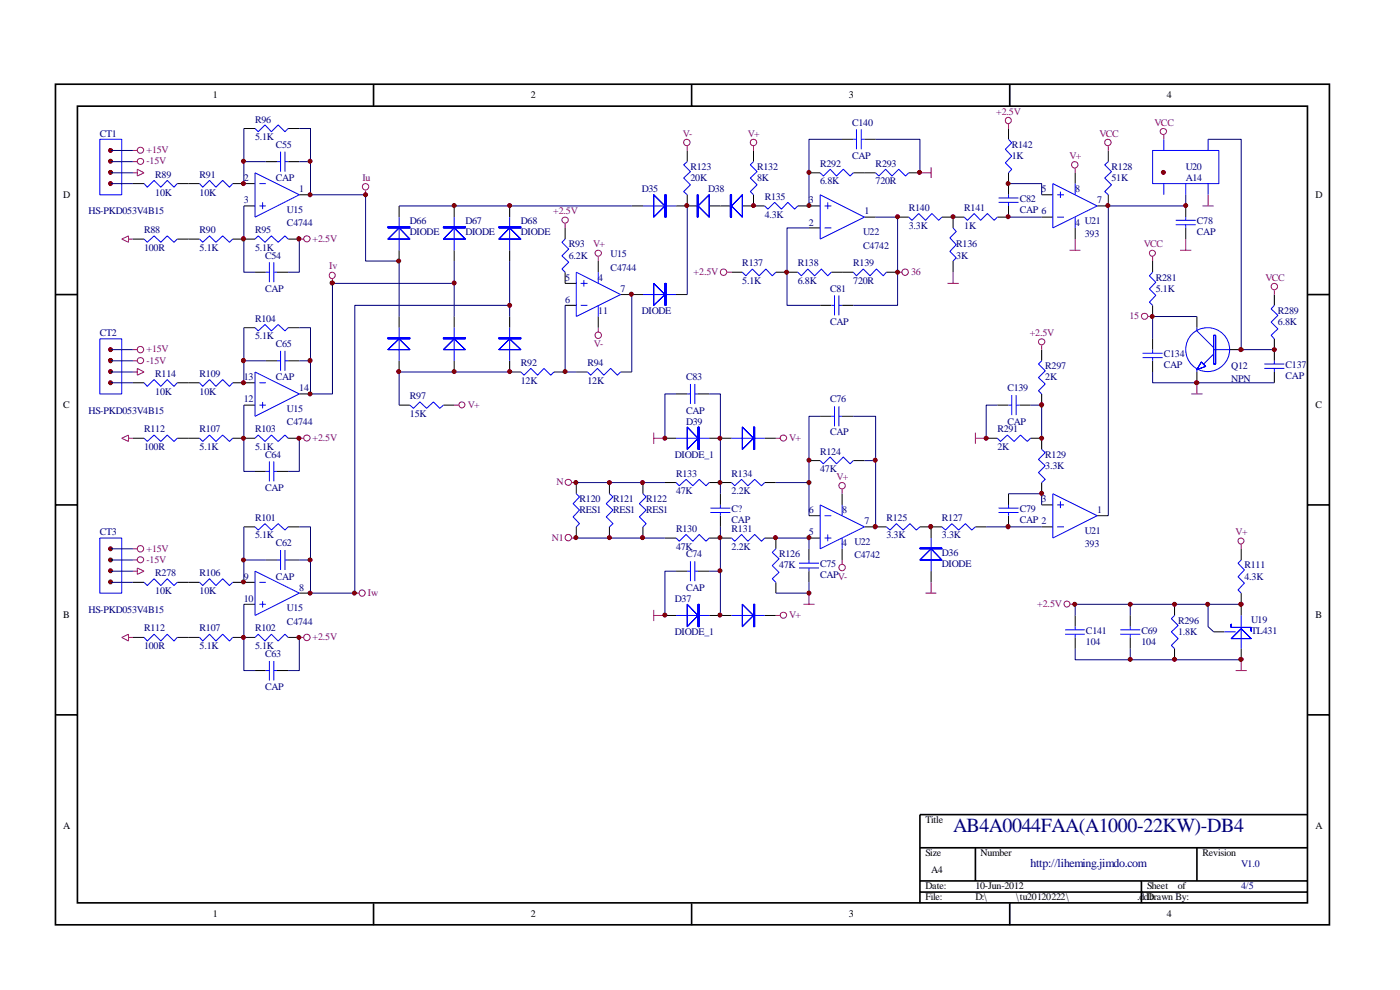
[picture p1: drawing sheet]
<svg xmlns="http://www.w3.org/2000/svg" width="297mm" height="210mm" viewBox="0 0 297 210" stroke-linecap="round" stroke-linejoin="round" font-family="sans-serif">
<g fill="none" stroke="#000" stroke-width=".35">
<path d="M11.8 17.9h270.2v178.3h-270.2zM79.2 17.9v4.6M146.7 17.9v4.6M214.2 17.9v4.6M16.4 22.5h261v169h-261zM11.8 62.5h4.6M277.5 62.5h4.6M11.8 107.1h4.6M277.5 107.1h4.6M11.8 151.6h4.6M277.5 151.6h4.6M195.2 179.8h82.3"/>
<path d="M206.9 179.8v7.1M253.9 179.8v7.1M277.5 172.8h-82.3v18.8M79.2 191.6v4.7M146.7 191.6v4.7M195.2 186.9h82.3M195.2 189.2h82.3M214.2 191.6v4.7M242.1 186.9v4.7"/>
</g>
<g fill="none" stroke="#000" stroke-width=".21">
<path d="M28.2 38.9h2.4M37.6 38.9h4.7M49.4 38.9h4.7M51.7 27.3h2.4M56.4 34.3h2.4M61.1 27.3h2.4M61.1 34.3h2.4M145.8 31.9v2.4M159.9 31.9v2.4M171.6 36.7h2.4M178.6 29.5h2.4M181 36.7h4.8"/>
<path d="M183.4 29.5h2.4M192.8 36.7h2.4M214 27.3v2.2M214 36.7v4.6M228.1 36.7v2.2M235.1 31.9v2.4M28.2 50.7h2.4M37.6 50.7h4.7M49.4 50.7h4.7M51.7 43.7h2.4M54.1 57.7h2.3M58.8 57.7h2.3"/>
<path d="M61.1 50.7h2.4M63.5 41.3h2.4M84.7 43.7v2.4M84.7 53.1v2.3M96.4 43.7v2.4M96.4 53.1v2.3M108.1 43.7v2.4M108.1 53.1v2.3M119.9 57.7v2.4h2.4M119.9 48.3v2.4M126.9 55.4v2.3M134 43.7h2.4"/>
<path d="M143.4 43.7h4.7M145.8 41.3v2.4M150.5 43.7h4.7M155.2 57.7h2.3M157.5 43.7h4.7M159.9 41.3v2.4M164.6 57.7h4.6M169.2 43.7h4.8M171.6 48.3h2.4M176.4 57.7h4.6M183.4 46.1h2.4M188 57.7h2.4"/>
<path d="M190.4 46.1h2.4M199.8 46.1h4.8M202.2 46.1v2.2M202.2 55.4v2.3M214 43.7v2.4h-2.4M221 41.3h2.4M221 46.1h2.4M228.1 48.3v2.4M235.1 41.3v2.4h-2.4M244.5 55.4v2.3M251.5 43.7v2.4M251.5 48.3v2.4"/>
<path d="M51.7 69.5h2.4M56.4 76.5h2.4M61.1 69.5h2.4M61.1 76.5h2.4M84.7 67.1v2.4M84.7 76.5v2.4M96.4 67.1v2.4M96.4 76.5v2.4M108.1 67.1v2.4M108.1 76.5v2.4h2.4M117.5 78.9h2.4M119.9 64.8h2.4"/>
<path d="M122.3 78.9h2.3M126.9 67.1v2.4M131.7 62.5h4.7M131.7 78.9h2.3M143.4 62.5h2.4M174 64.8h2.4M178.6 64.8h2.4M221 74.2v2.3M244.5 64.8v2.3M244.5 71.9v2.3M244.5 76.5v2.4M253.9 67.1v2.4"/>
<path d="M253.9 78.9v2.3M260.9 74.2h2.4M270.3 62.5v2.3M270.3 71.9v4.6M270.3 78.9v2.3M28.2 81.2h2.4M28.2 93h2.4M37.6 81.2h4.7M37.6 93h4.7M49.4 81.2h4.7M49.4 93h4.7M51.7 85.9h2.4"/>
<path d="M54.1 100h2.3M58.8 100h2.3M61.1 93h2.4M63.5 83.6h2.4M84.7 85.9h2.3M94.1 85.9h2.3M141.1 93h2.3M143.4 83.6h2.4M148.1 83.6h2.4M150.5 93h4.7M162.2 93h2.4M171.6 97.7h2.4"/>
<path d="M174 88.3h2.4M178.6 88.3h2.4M181 97.7h2.4M209.2 93h2.4M211.6 85.9h2.4M216.3 85.9h2.3M218.6 93h2.4v2.3M221 83.6v2.3M51.7 111.8h2.4M56.4 118.8h2.4M61.1 111.8h2.4M61.1 118.8h2.4"/>
<path d="M122.3 102.4v2.3M122.3 111.8v2.3M129.3 102.4v2.3M129.3 111.8v2.3M136.4 102.4v2.3M136.4 111.8v2.3M141.1 114.1h2.3M141.1 102.4h2.3M150.5 114.1h4.7M150.5 102.4h4.7M152.8 104.7v2.4M152.8 109.4v2.4"/>
<path d="M162.2 114.1h2.4v2.3M162.2 102.4h2.4M171.6 109.4h2.4M171.6 114.1h2.4M171.6 116.4v2.4M178.6 104.7v2.4M178.6 116.4v2.4M183.4 111.8h4.6M195.2 111.8h4.6M197.5 111.8v2.3M206.9 111.8h2.3M214 104.7v2.4"/>
<path d="M214 109.4v2.4M221 111.8h2.4M221 107.1h2.4M221 102.4v2.3M232.7 109.4h2.4M263.3 116.4v2.4M28.2 123.5h2.4M28.2 135.2h2.4M37.6 123.5h4.7M37.6 135.2h4.7M49.4 123.5h4.7M49.4 135.2h4.7"/>
<path d="M51.7 128.2h2.4M61.1 135.2h2.4M63.5 125.8h2.4M141.1 130.6h2.3M143.4 121.2h2.4M148.1 121.2h2.4M150.5 130.6h4.7M162.2 130.6h2.4M164.6 123.5v2.3M171.6 121.2v2.3M197.5 121.2v2.3M228.1 130.6v2.3"/>
<path d="M228.1 135.2v2.4M239.8 130.6v2.3M239.8 135.2v2.4M249.2 128.2v2.4M249.2 137.6v2.4M257.5 134h2.3M263.3 125.8v4.8M263.3 137.6v2.4M54.1 142.2h2.3M58.8 142.2h2.3"/>
</g>
<g fill="none" stroke="#00f" stroke-width=".21">
<path d="M21.2 29.5h4.6v11.8h-4.6zM30.6 38.9l.6 .8 1.5-1.4 1.4 1.4 1.4-1.4 1.4 1.4 .7-.8M42.3 38.9l.7 .8 1.4-1.4 1.4 1.4 1.4-1.4 1.5 1.4 .7-.8M54.1 27.3l.7 .6 1.4-1.4 1.4 1.4 1.4-1.4 1.5 1.4 .6-.6M54.1 36.7l9.4 4.6-9.4 4.8zM55 38.9h1.4M58.8 34.3h.7M59.5 32.2v4.2M60.5 34.3h.6M60.5 32.2v4.2M145.8 34.3l-.8 .7 1.5 1.4-1.5 1.4 1.5 1.4-1.5 1.4 .8 .7M159.9 34.3l-.7 .7 1.4 1.4-1.4 1.4 1.4 1.4-1.4 1.4 .7 .7"/>
<path d="M174 36.7l.7 .6 1.4-1.4 1.4 1.4 1.4-1.4 1.4 1.4 .7-.6M181 29.5h.7M181.7 27.4v4.3M182.7 29.5h.7M182.7 27.4v4.3M185.8 36.7l.6 .6 1.5-1.4 1.3 1.4 1.5-1.4 1.4 1.4 .7-.6M214 29.5l.6 .8-1.3 1.4 1.3 1.4-1.3 1.4 1.3 1.4-.6 .8M223.4 38.9l9.3 4.8-9.3 4.6zM228.1 38.9v2.4M235.1 34.3l-.7 .7 1.4 1.4-1.4 1.4 1.4 1.4-1.4 1.4 .7 .7M244.5 31.9h14.1v7h-14.1zM246.9 29.5v2.4"/>
<path d="M246.9 38.9v2.4M251.5 38.9v2.4M256.3 29.5v2.4M256.3 38.9v2.4M30.6 50.7l.6 .7 1.5-1.4 1.4 1.4 1.4-1.4 1.4 1.4 .7-.7M42.3 50.7l.7 .7 1.4-1.4 1.4 1.4 1.4-1.4 1.5 1.4 .7-.7M54.1 50.7l.7-.7 1.4 1.4 1.4-1.4 1.4 1.4 1.5-1.4 .6 .7M55 43.7h1.4M55.7 42.9v1.5M56.4 57.7h.7M57.1 55.6v4.3M58.1 57.7h.7"/>
<path d="M58.1 55.6v4.3M84.7 46.1v7M96.4 46.1v7M108.1 46.1v7M119.9 50.7l-.7 .7 1.4 1.4-1.4 1.5 1.4 1.3-1.4 1.5 .7 .6M122.3 57.7l9.4 4.8-9.4 4.6zM123.9 59.4v1.4M126.9 57.7v2.4M136.4 43.7h7M157.5 57.7l.7 .8 1.4-1.4 1.4 1.4 1.5-1.4 1.3 1.4 .8-.8M162.2 43.7l.7 .7 1.4-1.5 1.5 1.5 1.3-1.5 1.5 1.5 .6-.7M169.2 57.7l.8 .8 1.4-1.4 1.4 1.4 1.4-1.4 1.4 1.4 .8-.8"/>
<path d="M174 41.3l9.4 4.8-9.4 4.6zM174.9 43.7h1.5M174.9 48.3h1.5M175.6 42.9v1.5M181 57.7l.7 .8 1.4-1.4 1.5 1.4 1.3-1.4 1.5 1.4 .6-.8M192.8 46.1l.7 .6 1.4-1.4 1.4 1.4 1.4-1.4 1.4 1.4 .7-.6M202.2 48.3l.7 .8-1.4 1.4 1.4 1.4-1.4 1.4 1.4 1.4-.7 .7M204.6 46.1l.6 .6 1.5-1.4 1.3 1.4 1.5-1.4 1.4 1.4 .7-.6M211.8 42h4.3M211.8 42.9h4.3M214 41.3v.7M214 42.9v.8"/>
<path d="M224.3 46.1h1.4M224.3 41.3h1.4M225 40.6v1.4M228.1 46.1v2.2M244.5 57.7l-.7 .8 1.4 1.4-1.4 1.4 1.4 1.4-1.4 1.4 .7 .7M249.4 46.7h4.3M249.4 47.7h4.3M251.5 46.1v.6M251.5 47.7v.6M21.2 71.9h4.6v11.7h-4.6zM54.1 69.5l.7 .7 1.4-1.4 1.4 1.4 1.4-1.4 1.5 1.4 .6-.7M54.1 78.9l9.4 4.7-9.4 4.7z"/>
<path d="M58.8 76.5h.7M59.5 74.4v4.3M60.5 74.4v4.3M60.5 76.5h.6M84.7 69.5v7M96.4 69.5v7M108.1 69.5v7M110.5 78.9l.7 .7 1.4-1.5 1.4 1.5 1.4-1.5 1.4 1.5 .7-.7M123.2 64.8h1.4M123.2 60.1h1.4M124.6 78.9l.7 .7 1.4-1.5 1.4 1.5 1.4-1.5 1.5 1.5 .7-.7M126.9 64.8v2.3"/>
<path d="M136.4 62.5h7M176.4 64.8h.6M177 62.7v4.2M178 64.8h.6M178 62.7v4.2M221 76.5l-.7 .7 1.4 1.5-1.4 1.4 1.4 1.3-1.4 1.5 .7 .7M242.4 74.9h4.2M242.4 75.9h4.2M244.5 74.2v.7M244.5 75.9v.6M253.9 69.5v.7l3.6 3.5M253.9 78.4v.5"/>
<path d="M257.5 75.1l-2.1 2.1M257.5 74.2h3.4M268.2 77.2h4.3M268.2 78.1h4.3M270.3 64.8l-.6 .7 1.4 1.4-1.4 1.4 1.4 1.5-1.4 1.3 .6 .8M270.3 76.5v.7M270.3 78.1v.8M30.6 81.2l.6 .8 1.5-1.5 1.4 1.5 1.4-1.5 1.4 1.5 .7-.8M30.6 93l.6 .6 1.5-1.3 1.4 1.3 1.4-1.3 1.4 1.3 .7-.6M42.3 81.2l.7 .8 1.4-1.5 1.4 1.5 1.4-1.5 1.5 1.5 .7-.8M42.3 93l.7 .6 1.4-1.3 1.4 1.3 1.4-1.3 1.5 1.3 .7-.6M54.1 93l.7-.7 1.4 1.3 1.4-1.3 1.4 1.3 1.5-1.3 .6 .7"/>
<path d="M55 81.2h1.4M55 85.9h1.4M55.7 85.3v1.3M56.4 100h.7M57.1 97.9v4.2M58.1 97.9v4.2M58.1 100h.7M87 85.9l.7 .7 1.4-1.3 1.4 1.3 1.4-1.3 1.4 1.3 .8-.7M143.4 93h7.1M145.8 83.6h.7M146.5 81.4v4.3M147.4 83.6h.7"/>
<path d="M147.4 81.4v4.3M155.2 93h7M174 97.7l.7 .7 1.4-1.5 1.4 1.5 1.4-1.5 1.4 1.5 .7-.7M176.4 88.3h.6M177 86.2v4.2M178 86.2v4.2M178 88.3h.6M211.6 93l.7 .6 1.4-1.3 1.4 1.3 1.4-1.3 1.4 1.3 .7-.6M214 85.9h.6M214.6 83.8v4.3M215.6 85.9h.7M215.6 83.8v4.3"/>
<path d="M221 95.3l.7 .7-1.4 1.5 1.4 1.3-1.4 1.4 1.4 1.5-.7 .7M21.2 114.1h4.6v11.7h-4.6zM54.1 111.8l.7 .6 1.4-1.3 1.4 1.3 1.4-1.3 1.5 1.3 .6-.6M58.8 118.8h.7M59.5 116.7v4.2M60.5 116.7v4.2M60.5 118.8h.6M122.3 104.7l.6 .7-1.3 1.4 1.3 1.4-1.3 1.4 1.3 1.5-.6 .7M129.3 104.7l.7 .7-1.4 1.4 1.4 1.4-1.4 1.4 1.4 1.5-.7 .7M136.4 104.7l.7 .7-1.5 1.4 1.5 1.4-1.5 1.4 1.5 1.5-.7 .7M143.4 102.4l.7 .6 1.4-1.3 1.5 1.3 1.3-1.3 1.5 1.3 .7-.6M143.4 114.1l.7 .7 1.4-1.4 1.5 1.4 1.3-1.4 1.5 1.4 .7-.7"/>
<path d="M146.5 119v4.3M147.4 119v4.3M150.7 107.8h4.2M150.7 108.7h4.2M152.8 107.1v.7M152.8 108.7v.7M155.2 102.4l.7 .6 1.4-1.3 1.4 1.3 1.4-1.3 1.4 1.3 .7-.6M155.2 114.1l.7 .7 1.4-1.4 1.4 1.4 1.4-1.4 1.4 1.4 .7-.7M164.6 116.4l-.8 .8 1.5 1.3-1.5 1.5 1.5 1.4-1.5 1.4 .8 .7M169.5 119.5h4.2M171.6 118.8v.7M174 107.1l9.4 4.7-9.4 4.6z"/>
<path d="M174.9 109.4h1.5M174.9 114.1h1.5M175.6 113.4v1.4M178.6 107.1v2.3M178.6 114.1v2.3M188 111.8l.8 .6 1.4-1.3 1.4 1.3 1.4-1.3 1.4 1.3 .8-.6M197.5 114.1v7.1M199.8 111.8l.8 .6 1.3-1.3 1.5 1.3 1.4-1.3 1.4 1.3 .7-.6M211.8 107.8h4.3M211.8 108.7h4.3M214 107.1v.7M214 108.7v.7"/>
<path d="M223.4 104.7l9.3 4.7-9.3 4.7zM224.3 111.8h1.4M224.3 107.1h1.4M225 106.3v1.5M263.3 118.8l-.7 .7 1.4 1.4-1.4 1.4 1.4 1.4-1.4 1.4 .7 .7M30.6 123.5l.6 .7 1.5-1.4 1.4 1.4 1.4-1.4 1.4 1.4 .7-.7M30.6 135.2l.6 .8 1.5-1.5 1.4 1.5 1.4-1.5 1.4 1.5 .7-.8M42.3 123.5l.7 .7 1.4-1.4 1.4 1.4 1.4-1.4 1.5 1.4 .7-.7M42.3 135.2l.7 .8 1.4-1.5 1.4 1.5 1.4-1.5 1.5 1.5 .7-.8M54.1 135.2l.7-.7 1.4 1.5 1.4-1.5 1.4 1.5 1.5-1.5 .6 .7M54.1 121.2l9.4 4.6-9.4 4.8zM55 123.5h1.4"/>
<path d="M55 128.2h1.4M55.7 127.5v1.4M143.4 130.6h7.1M145.8 121.2h.7M147.4 121.2h.7M155.2 130.6h7M169.5 120.5h4.2M171.6 120.5v.7M226 133.6h4.1M226 134.5h4.1M228.1 132.9v.7M228.1 134.5v.7"/>
<path d="M237.7 133.6h4.2M237.7 134.5h4.2M239.8 132.9v.7M239.8 134.5v.7M249.2 130.6l-.7 .6 1.4 1.5-1.4 1.3 1.4 1.5-1.4 1.4 .7 .7M259.8 134h2.3M263.3 130.6v7M56.4 142.2h.7M57.1 140.2v4.2M58.1 140.2v4.2M58.1 142.2h.7"/>
<circle cx="256.2" cy="74.2" r="4.7"/>
</g>
<circle cx="23.5" cy="31.9" r=".42" fill="#800000" stroke="#800000" stroke-width=".21"/>
<g fill="#800000" stroke="#800000" stroke-width=".21">
<circle cx="23.5" cy="34.2" r=".42"/>
<circle cx="23.5" cy="36.6" r=".42"/>
<circle cx="23.5" cy="38.9" r=".42"/>
<circle cx="51.6" cy="50.7" r=".45"/>
<circle cx="63.4" cy="50.7" r=".45"/>
<circle cx="51.6" cy="38.9" r=".42"/>
<circle cx="65.8" cy="34.2" r=".42"/>
<circle cx="51.6" cy="34.2" r=".42"/>
<circle cx="23.5" cy="74.2" r=".42"/>
<circle cx="23.4" cy="76.5" r=".45"/>
<circle cx="23.5" cy="78.8" r=".42"/>
<circle cx="23.5" cy="81.2" r=".42"/>
<circle cx="51.6" cy="81.2" r=".42"/>
<circle cx="51.6" cy="93" r=".42"/>
<circle cx="63.4" cy="93" r=".42"/>
<circle cx="65.8" cy="76.5" r=".45"/>
<circle cx="51.6" cy="76.5" r=".45"/>
<circle cx="23.5" cy="116.4" r=".42"/>
<circle cx="23.5" cy="118.8" r=".42"/>
<circle cx="23.5" cy="121.1" r=".42"/>
<circle cx="23.5" cy="123.4" r=".42"/>
<circle cx="51.6" cy="123.4" r=".42"/>
<circle cx="51.6" cy="135.2" r=".42"/>
<circle cx="63.4" cy="135.2" r=".42"/>
<circle cx="65.8" cy="118.8" r=".42"/>
<circle cx="51.6" cy="118.8" r=".42"/>
<circle cx="96.4" cy="43.6" r=".42"/>
<circle cx="96.4" cy="78.8" r=".42"/>
<circle cx="65.8" cy="41.3" r=".42"/>
<circle cx="84.6" cy="55.4" r=".42"/>
<circle cx="96.4" cy="60" r=".42"/>
<circle cx="65.8" cy="83.6" r=".42"/>
<circle cx="65.8" cy="125.8" r=".42"/>
<circle cx="108.1" cy="64.8" r=".42"/>
<circle cx="108.1" cy="78.8" r=".42"/>
<circle cx="119.9" cy="78.8" r=".42"/>
<circle cx="133.9" cy="62.4" r=".42"/>
<circle cx="108.1" cy="43.6" r=".42"/>
<circle cx="145.7" cy="43.6" r=".42"/>
<circle cx="159.9" cy="43.6" r=".42"/>
<circle cx="166.9" cy="57.7" r=".42"/>
<circle cx="202.2" cy="46" r=".42"/>
<circle cx="190.4" cy="46" r=".42"/>
<circle cx="213.9" cy="46" r=".42"/>
<circle cx="213.9" cy="38.9" r=".42"/>
<circle cx="171.6" cy="43.6" r=".42"/>
<circle cx="171.6" cy="36.6" r=".42"/>
<circle cx="195.1" cy="36.6" r=".42"/>
<circle cx="251.5" cy="43.6" r=".42"/>
<circle cx="263.3" cy="74.2" r=".45"/>
<circle cx="270.3" cy="74.2" r=".42"/>
<circle cx="244.4" cy="67.1" r=".42"/>
<circle cx="253.9" cy="81.2" r=".45"/>
<circle cx="246.8" cy="36.6" r=".42"/>
<circle cx="190.4" cy="57.7" r=".42"/>
<circle cx="84.6" cy="78.8" r=".42"/>
<circle cx="171.6" cy="114" r=".42"/>
<circle cx="152.7" cy="93" r=".42"/>
<circle cx="152.7" cy="102.4" r=".42"/>
<circle cx="164.5" cy="114" r=".42"/>
<circle cx="152.7" cy="114" r=".42"/>
<circle cx="141.1" cy="93" r=".42"/>
<circle cx="136.3" cy="102.4" r=".42"/>
<circle cx="136.3" cy="114" r=".42"/>
<circle cx="129.3" cy="102.4" r=".42"/>
<circle cx="129.3" cy="114" r=".42"/>
<circle cx="122.2" cy="102.4" r=".42"/>
<circle cx="122.2" cy="114" r=".42"/>
<circle cx="197.4" cy="111.7" r=".45"/>
<circle cx="221" cy="93" r=".42"/>
<circle cx="209.2" cy="93" r=".42"/>
<circle cx="221" cy="104.6" r=".42"/>
<circle cx="221" cy="85.9" r=".45"/>
<circle cx="213.8" cy="111.7" r=".45"/>
<circle cx="152.7" cy="121.1" r=".42"/>
<circle cx="141.1" cy="130.5" r=".42"/>
<circle cx="152.7" cy="130.5" r=".42"/>
<circle cx="171.6" cy="125.8" r=".42"/>
<circle cx="235" cy="43.6" r=".42"/>
<circle cx="263.3" cy="128.2" r=".45"/>
<circle cx="249.2" cy="128.2" r=".42"/>
<circle cx="249.2" cy="139.9" r=".42"/>
<circle cx="239.8" cy="139.9" r=".42"/>
<circle cx="239.8" cy="128.2" r=".42"/>
<circle cx="256.2" cy="128.2" r=".42"/>
<circle cx="228" cy="128.2" r=".42"/>
<circle cx="263.3" cy="139.9" r=".45"/>
<circle cx="185.7" cy="111.7" r=".45"/>
<circle cx="185.7" cy="97.6" r=".42"/>
<circle cx="171.6" cy="102.4" r=".42"/>
<circle cx="171.6" cy="97.6" r=".42"/>
<circle cx="77.6" cy="41.3" r=".42"/>
<circle cx="70.5" cy="60" r=".45"/>
<circle cx="75.2" cy="125.8" r=".42"/>
</g>
<g fill="none" stroke="#000080" stroke-width=".21">
<path d="M23.5 38.9h4.7M23.5 34.3h4.7M23.5 31.9h4.7M23.5 36.7h4.7M51.7 27.3v11.6M51.7 34.3h4.7M63.5 27.3h2.4v14h11.7v14.1h7.1v11.7M63.5 34.3h2.4M178.6 29.5h-7v14.2M185.8 29.5h9.4v7.2M214 38.9h7v2.4M256.3 29.5h7v44.7h7"/>
<path d="M51.7 43.7v14h2.4M63.5 50.7v7h-2.4M84.7 43.7h49.3M96.4 55.4v11.7M108.1 55.4v11.7M145.8 43.7v18.8M171.6 48.3h-4.6v16.5h7M185.8 46.1h4.6v18.7h-9.4M214 46.1h7M251.5 41.3v2.4h-16.4v65.7M23.5 76.5h4.7M23.5 78.9h4.7"/>
<path d="M23.5 74.2h4.7M51.7 69.5v11.7M51.7 76.5h4.7M63.5 76.5h2.4M96.4 60.1h-25.9v23.5h-4.6v-14.1h-2.4M108.1 64.8h-32.8v61h-9.4v-14h-2.4M108.1 78.9h-23.4v7M119.9 64.8v14.1h2.4M134 62.5v16.4M244.5 78.9v2.3h25.8M253.9 67.1h-9.4v4.8M23.5 81.2h4.7"/>
<path d="M51.7 85.9v14.1h2.4M63.5 93v7h-2.4M143.4 83.6h-2.3v9.4M150.5 83.6h2.3v21.1M174 88.3h-2.4v14.1M181 88.3h4.8v23.5M183.4 97.7h2.4M211.6 85.9h-2.4v7.1M218.6 85.9h2.4v7.1M23.5 118.8h4.7M23.5 116.4h4.7M51.7 111.8v11.7"/>
<path d="M51.7 118.8h4.7M63.5 118.8h2.4M122.3 102.4h18.8M122.3 114.1h18.8M152.8 111.8v18.8M164.6 114.1h7v2.3M164.6 102.4h7v7M209.2 111.8h11.8M214 104.7h7v2.4M23.5 123.5h4.7M23.5 121.2h4.7M51.7 128.2v14h2.4"/>
<path d="M63.5 135.2v7h-2.4M143.4 121.2h-2.3v9.4M150.5 121.2h2.3M171.6 123.5v2.3h-7M228.1 137.6v2.4h35.2M239.8 128.2v2.4M239.8 137.6v2.4M256.3 128.2v4.7l1.2 1.1M263.3 128.2h-35.2v2.4"/>
</g>
<g fill="none" stroke="#a1006a" stroke-width=".21">
<path d="M28.2 31.9h.9M28.2 34.3h.9M28.2 36.7h.9M29.1 35.9l1.5 .8-1.5 .6zM145.8 31v.9M159.9 31v.9M195.2 36.7h2.3M197.5 35.5v2.3M214 26.3v1M228.1 35.7v1M235.1 31v.9M246.9 28.6v.9"/>
<path d="M25.8 50.7l1.5-.7v1.4zM27.3 50.7h.9M63.5 50.7h.9M70.5 59.2v.9M77.6 40.4v.9M119.9 47.4v.9M126.9 54.4v1M154.3 57.7h.9M190.4 57.7h.9M202.2 57.7v2.4M226.9 53.1h2.3M228.1 50.7v2.4"/>
<path d="M244.5 54.4v1M250.4 53.1h2.3M251.5 50.7v2.4M255.1 43.7h2.4M256.3 41.3v2.4M28.2 74.2h.9M28.2 76.5h.9M28.2 78.9h.9M29.1 78.1l1.5 .8-1.5 .7zM126.9 69.5v.9M201 60.1h2.4M221 73.2v1"/>
<path d="M243.6 67.1h.9M270.3 61.6v.9M25.8 93l1.5-.7v1.3zM27.3 93h.9M63.5 93h.9M96.4 85.9h1M138.7 93h2.4M138.7 91.8v2.3M164.6 93h.9M206.9 93h2.3M206.9 91.8v2.3M252.7 83.6h2.4"/>
<path d="M253.9 81.2v2.4M28.2 116.4h.9M28.2 118.8h.9M121.3 102.4h1M121.3 114.1h1M178.6 103.8v.9M178.6 118.8v.9M263.3 115.5v.9M25.8 135.2l1.5-.7v1.5zM27.3 135.2h.9M28.2 121.2h.9M29.1 120.5l1.5 .7-1.5 .6z"/>
<path d="M63.5 135.2h.9M75.3 125.8h.9M138.7 130.6h2.4M138.7 129.4v2.3M164.6 130.6h.9M170.4 128.2h2.4M171.6 125.8v2.4M196.3 125.8h2.3M197.5 123.5v2.3M227.1 128.2h1M263.3 140v2.2M262.1 142.2h2.4"/>
<circle cx="29.8" cy="31.9" r=".66"/>
<circle cx="29.8" cy="34.2" r=".66"/>
<circle cx="77.5" cy="39.6" r=".68"/>
<circle cx="145.7" cy="30.2" r=".68"/>
<circle cx="159.8" cy="30.2" r=".68"/>
<circle cx="213.9" cy="25.5" r=".66"/>
<circle cx="228" cy="35" r=".68"/>
<circle cx="235" cy="30.2" r=".68"/>
<circle cx="246.8" cy="27.9" r=".66"/>
<circle cx="65.1" cy="50.7" r=".66"/>
<circle cx="70.5" cy="58.4" r=".66"/>
<circle cx="119.9" cy="46.7" r=".66"/>
<circle cx="126.9" cy="53.7" r=".66"/>
<circle cx="153.5" cy="57.7" r=".68"/>
<circle cx="192" cy="57.7" r=".68"/>
<circle cx="244.5" cy="53.7" r=".64"/>
<circle cx="29.8" cy="74.2" r=".68"/>
<circle cx="29.8" cy="76.5" r=".66"/>
<circle cx="126.9" cy="71.1" r=".68"/>
<circle cx="221" cy="72.5" r=".66"/>
<circle cx="242.8" cy="67.1" r=".66"/>
<circle cx="270.3" cy="60.8" r=".68"/>
<circle cx="65.1" cy="92.9" r=".66"/>
<circle cx="98" cy="85.9" r=".64"/>
<circle cx="166.2" cy="92.9" r=".66"/>
<circle cx="29.8" cy="116.4" r=".68"/>
<circle cx="29.8" cy="118.7" r=".66"/>
<circle cx="120.6" cy="114" r=".68"/>
<circle cx="120.6" cy="102.3" r=".66"/>
<circle cx="178.6" cy="103" r=".68"/>
<circle cx="263.3" cy="114.8" r=".64"/>
<circle cx="65.1" cy="135.2" r=".68"/>
<circle cx="76.8" cy="125.8" r=".66"/>
<circle cx="166.2" cy="130.5" r=".66"/>
<circle cx="178.6" cy="120.4" r=".68"/>
<circle cx="226.4" cy="128.1" r=".64"/>
</g>
<g fill="#00f" stroke="#00f" stroke-width=".21">
<path d="M82.3 48.1v.2h4.7v-.2zM82.3 48.1v.2h4.7v-.2z" fill-rule="evenodd"/>
<path d="M82.3 50.7l2.4-2.4 2.3 2.4zM82.3 50.7l2.4-2.4 2.3 2.4z" fill-rule="evenodd"/>
<path d="M82.3 71.6v.3h4.7v-.3zM82.3 71.6v.3h4.7v-.3z" fill-rule="evenodd"/>
<path d="M82.3 74.2l2.4-2.3 2.3 2.3zM82.3 74.2l2.4-2.3 2.3 2.3z" fill-rule="evenodd"/>
<path d="M94.1 48.1v.2h4.6v-.2zM94.1 48.1v.2h4.6v-.2z" fill-rule="evenodd"/>
<path d="M96.4 48.3l2.3 2.4h-4.6zM96.4 48.3l2.3 2.4h-4.6z" fill-rule="evenodd"/>
<path d="M105.8 48.1v.2h4.7v-.2zM105.8 48.1v.2h4.7v-.2z" fill-rule="evenodd"/>
<path d="M108.1 48.3l2.4 2.4h-4.7zM108.1 48.3l2.4 2.4h-4.7z" fill-rule="evenodd"/>
<path d="M94.1 71.6v.3h4.6v-.3zM94.1 71.6v.3h4.6v-.3z" fill-rule="evenodd"/>
<path d="M94.1 74.2l2.3-2.3 2.3 2.3zM94.1 74.2l2.3-2.3 2.3 2.3z" fill-rule="evenodd"/>
<path d="M105.8 71.6v.3h4.7v-.3zM105.8 71.6v.3h4.7v-.3z" fill-rule="evenodd"/>
<path d="M105.8 74.2l2.3-2.3 2.4 2.3zM105.8 74.2l2.3-2.3 2.4 2.3z" fill-rule="evenodd"/>
<path d="M141.1 41.3v4.8h.2v-4.8zM141.1 41.3v4.8h.2v-4.8z" fill-rule="evenodd"/>
<path d="M138.7 41.3l2.4 2.4-2.4 2.4zM138.7 41.3l2.4 2.4-2.4 2.4z" fill-rule="evenodd"/>
<path d="M141.1 60.1v4.7h.2v-4.7zM141.1 60.1v4.7h.2v-4.7z" fill-rule="evenodd"/>
<path d="M138.7 60.1l2.4 2.4-2.4 2.3zM138.7 60.1l2.4 2.4-2.4 2.3z" fill-rule="evenodd"/>
<path d="M147.9 41.3v4.8h.2v-4.8zM147.9 41.3v4.8h.2v-4.8z" fill-rule="evenodd"/>
<path d="M148.1 43.7l2.4-2.4v4.8zM148.1 43.7l2.4-2.4v4.8z" fill-rule="evenodd"/>
<path d="M154.9 41.3v4.8h.3v-4.8zM154.9 41.3v4.8h.3v-4.8z" fill-rule="evenodd"/>
<path d="M157.5 41.3v4.8l-2.3-2.4zM157.5 41.3v4.8l-2.3-2.4z" fill-rule="evenodd"/>
<path d="M257.5 71.1v6.1h.4v-6.1zM257.5 71.1v6.1h.4v-6.1z" fill-rule="evenodd"/>
<path d="M254.8 76.8l1 .9-1.9 .7zM254.8 76.8l1 .9-1.9 .7z" fill-rule="evenodd"/>
<path d="M148.1 90.6v4.7h.2v-4.7zM148.1 90.6v4.7h.2v-4.7z" fill-rule="evenodd"/>
<path d="M145.8 90.6l2.3 2.4-2.3 2.3zM145.8 90.6l2.3 2.4-2.3 2.3z" fill-rule="evenodd"/>
<path d="M159.9 90.6v4.7h.2v-4.7zM159.9 90.6v4.7h.2v-4.7z" fill-rule="evenodd"/>
<path d="M157.5 90.6l2.4 2.4-2.4 2.3zM157.5 90.6l2.4 2.4-2.4 2.3z" fill-rule="evenodd"/>
<path d="M148.1 128.2v4.7h.2v-4.7zM148.1 128.2v4.7h.2v-4.7z" fill-rule="evenodd"/>
<path d="M145.8 128.2l2.3 2.4-2.3 2.3zM145.8 128.2l2.3 2.4-2.3 2.3z" fill-rule="evenodd"/>
<path d="M159.9 128.2v4.7h.2v-4.7zM159.9 128.2v4.7h.2v-4.7z" fill-rule="evenodd"/>
<path d="M157.5 128.2l2.4 2.4-2.4 2.3zM157.5 128.2l2.4 2.4-2.4 2.3z" fill-rule="evenodd"/>
<path d="M195.2 116.2v.2h4.6v-.2zM195.2 116.2v.2h4.6v-.2z" fill-rule="evenodd"/>
<path d="M197.5 116.4l2.3 2.4h-4.6zM197.5 116.4l2.3 2.4h-4.6z" fill-rule="evenodd"/>
<path d="M261.2 132.4v.7h4.2v.8v-.8h-4.2zM261.2 132.4v.7h4.2v.8v-.8h-4.2z" fill-rule="evenodd"/>
<path d="M263.3 133.3l2.1 2.2h-4.2zM263.3 133.3l2.1 2.2h-4.2z" fill-rule="evenodd"/>
</g>
<text font-size="4.2" fill="#000080" x="202.2" y="176.4">AB4A0044FAA(A1000-22KW)-DB4</text>
<text font-size="2.5" fill="#000080" x="218.6" y="183.9">http://liheming.jimdo.com</text>
<g font-size="2.1">
<text x="45.1" y="20.8">1</text>
<text x="112.6" y="20.8">2</text>
<text x="180.1" y="20.8">3</text>
<text x="247.6" y="20.8">4</text>
<text x="13.4" y="41.9">D</text>
<text x="279.1" y="41.9">D</text>
<text x="13.4" y="86.5">C</text>
<text x="279.1" y="86.5">C</text>
<text x="13.4" y="131.1">B</text>
<text x="279.1" y="131.1">B</text>
<text x="13.4" y="175.8">A</text>
<text x="196.3" y="174.6">Title</text>
<text x="279.1" y="175.8">A</text>
<text x="196.3" y="181.6">Size</text>
<text x="197.5" y="185.2">A4</text>
<text x="208" y="181.6">Number</text>
<text x="255.1" y="181.6">Revision</text>
<text x="196.3" y="188.6">Date:</text>
<text x="196.3" y="191">File:</text>
<text x="206.9" y="188.6">10-Jun-2012</text>
<text x="206.9" y="191">D:\</text>
<text x="215.6" y="191">\tu20120222\</text>
<text x="241.2" y="191">.ddDrawn By:</text>
<text x="243.3" y="188.6">Sheet</text>
<text x="243.8" y="191">b</text>
<text x="249.9" y="188.6">of</text>
<text x="45.1" y="194.6">1</text>
<text x="112.6" y="194.6">2</text>
<text x="180.1" y="194.6">3</text>
<text x="247.6" y="194.6">4</text>
</g>
<g font-size="2.1" fill="#000080">
<text x="21.2" y="29">CT1</text>
<text x="54.1" y="26">R96</text>
<text x="54.1" y="29.7">5.1K</text>
<text x="180.8" y="26.7">C140</text>
<text x="58.5" y="31.3">C55</text>
<text x="174" y="35.4">R292</text>
<text x="180.8" y="33.7">CAP</text>
<text x="185.8" y="35.4">R293</text>
<text x="214.6" y="31.3">R142</text>
<text x="214.6" y="33.7">1K</text>
<text x="32.9" y="37.7">R89</text>
<text x="32.9" y="41.5">10K</text>
<text x="42.3" y="37.7">R91</text>
<text x="42.3" y="41.5">10K</text>
<text x="51.7" y="38.4">2</text>
<text x="58.5" y="38.4">CAP</text>
<text x="63.5" y="40.7">1</text>
<text x="136.1" y="40.7">D35</text>
<text x="146.5" y="36.1">R123</text>
<text x="146.5" y="38.4">20K</text>
<text x="150.2" y="40.7">D38</text>
<text x="160.6" y="36.1">R132</text>
<text x="160.6" y="38.4">8K</text>
<text x="174" y="39.1">6.8K</text>
<text x="185.8" y="39.1">720R</text>
<text x="221" y="40.7">5</text>
<text x="228.1" y="40.7">8</text>
<text x="235.8" y="36.1">R128</text>
<text x="235.8" y="38.4">51K</text>
<text x="251.5" y="36.1">U20</text>
<text x="251.5" y="38.4">A14</text>
<text x="18.8" y="45.5">HS-PKD053V4B15</text>
<text x="51.7" y="43.1">3</text>
<text x="60.9" y="45.2">U15</text>
<text x="87" y="47.6">D66</text>
<text x="98.7" y="47.6">D67</text>
<text x="110.5" y="47.6">D68</text>
<text x="162.2" y="42.4">R135</text>
<text x="162.2" y="46.1">4.3K</text>
<text x="171.6" y="47.8">2</text>
<text x="171.6" y="43.1">3</text>
<text x="183.4" y="45.5">1</text>
<text x="192.8" y="44.7">R140</text>
<text x="204.6" y="44.7">R141</text>
<text x="216.3" y="42.8">C82</text>
<text x="216.3" y="45.2">CAP 6</text>
<text x="228.1" y="47.8">4 U21</text>
<text x="232.7" y="43.1">7</text>
<text x="253.9" y="47.6">C78</text>
<text x="30.6" y="49.4">R88</text>
<text x="30.6" y="53.2">100R</text>
<text x="42.3" y="49.4">R90</text>
<text x="42.3" y="53.2">5.1K</text>
<text x="54.1" y="49.4">R95</text>
<text x="54.1" y="53.2">5.1K</text>
<text x="60.9" y="48">C4744</text>
<text x="87" y="49.9">DIODE</text>
<text x="98.7" y="49.9">DIODE</text>
<text x="110.5" y="49.9">DIODE</text>
<text x="120.6" y="52.5">R93</text>
<text x="183.1" y="49.9">U22</text>
<text x="183.1" y="52.7">C4742</text>
<text x="192.8" y="48.5">3.3K</text>
<text x="202.9" y="52.5">R136</text>
<text x="204.6" y="48.5">1K</text>
<text x="230.1" y="50.4">393</text>
<text x="253.9" y="49.9">CAP</text>
<text x="56.2" y="54.9">C54</text>
<text x="119.9" y="59.5">5</text>
<text x="120.6" y="54.9">6.2K</text>
<text x="126.9" y="59.5">4</text>
<text x="129.5" y="54.6">U15</text>
<text x="129.5" y="57.4">C4744</text>
<text x="157.5" y="56.5">R137</text>
<text x="169.2" y="56.5">R138</text>
<text x="181" y="56.5">R139</text>
<text x="202.9" y="54.9">3K</text>
<text x="245.2" y="59.5">R281</text>
<text x="56.2" y="61.9">CAP</text>
<text x="119.9" y="64.3">6</text>
<text x="131.7" y="61.9">7</text>
<text x="157.5" y="60.3">5.1K</text>
<text x="169.2" y="60.3">6.8K</text>
<text x="176.1" y="61.9">C81</text>
<text x="181" y="60.3">720R</text>
<text x="245.2" y="61.9">5.1K</text>
<text x="21.2" y="71.3">CT2</text>
<text x="54.1" y="68.2">R104</text>
<text x="54.1" y="72">5.1K</text>
<text x="126.9" y="66.5">11</text>
<text x="136.1" y="66.5">DIODE</text>
<text x="176.1" y="68.9">CAP</text>
<text x="271.1" y="66.5">R289</text>
<text x="271.1" y="68.9">6.8K</text>
<text x="58.5" y="73.7">C65</text>
<text x="110.5" y="77.6">R92</text>
<text x="124.6" y="77.6">R94</text>
<text x="246.9" y="75.8">C134</text>
<text x="32.9" y="79.9">R114</text>
<text x="32.9" y="83.7">10K</text>
<text x="42.3" y="79.9">R109</text>
<text x="42.3" y="83.7">10K</text>
<text x="51.7" y="80.7">13</text>
<text x="58.5" y="80.7">CAP</text>
<text x="63.5" y="83">14</text>
<text x="110.5" y="81.4">12K</text>
<text x="124.6" y="81.4">12K</text>
<text x="145.5" y="80.7">C83</text>
<text x="213.7" y="83">C139</text>
<text x="221.7" y="78.3">R297</text>
<text x="221.7" y="80.7">2K</text>
<text x="246.9" y="78.1">CAP</text>
<text x="261.2" y="78.3">Q12</text>
<text x="261.2" y="80.9">NPN</text>
<text x="272.7" y="78.1">C137</text>
<text x="272.7" y="80.4">CAP</text>
<text x="18.8" y="87.7">HS-PKD053V4B15</text>
<text x="51.7" y="85.3">12</text>
<text x="60.9" y="87.5">U15</text>
<text x="87" y="84.7">R97</text>
<text x="87" y="88.4">15K</text>
<text x="145.5" y="87.7">CAP</text>
<text x="176.1" y="85.3">C76</text>
<text x="30.6" y="91.7">R112</text>
<text x="30.6" y="95.4">100R</text>
<text x="42.3" y="91.7">R107</text>
<text x="42.3" y="95.4">5.1K</text>
<text x="54.1" y="91.7">R103</text>
<text x="54.1" y="95.4">5.1K</text>
<text x="60.9" y="90.3">C4744</text>
<text x="145.5" y="90.1">D39</text>
<text x="176.1" y="92.4">CAP</text>
<text x="211.6" y="91.7">R291</text>
<text x="211.6" y="95.4">2K</text>
<text x="213.7" y="90.1">CAP</text>
<text x="56.2" y="97.1">C64</text>
<text x="143.2" y="97.1">DIODE_1</text>
<text x="143.4" y="101.1">R133</text>
<text x="155.2" y="101.1">R134</text>
<text x="174" y="96.4">R124</text>
<text x="174" y="100.2">47K</text>
<text x="221.7" y="97.1">R129</text>
<text x="221.7" y="99.5">3.3K</text>
<text x="56.2" y="104.1">CAP</text>
<text x="122.9" y="106.5">R120</text>
<text x="130" y="106.5">R121</text>
<text x="137.1" y="106.5">R122</text>
<text x="143.4" y="104.8">47K</text>
<text x="155.2" y="104.8">2.2K</text>
<text x="221" y="106.5">3</text>
<text x="21.2" y="113.5">CT3</text>
<text x="54.1" y="110.5">R101</text>
<text x="122.9" y="108.9">RES1</text>
<text x="130" y="108.9">RES1</text>
<text x="137.1" y="108.9">RES1</text>
<text x="143.4" y="112.9">R130</text>
<text x="155.2" y="112.9">R131</text>
<text x="155.2" y="108.6">C?</text>
<text x="155.2" y="110.9">CAP</text>
<text x="171.6" y="113.5">5</text>
<text x="171.6" y="108.9">6</text>
<text x="178.6" y="108.9">8</text>
<text x="183.4" y="111.2">7</text>
<text x="188" y="110.5">R125</text>
<text x="199.8" y="110.5">R127</text>
<text x="216.3" y="108.6">C79</text>
<text x="216.3" y="110.9">CAP 2</text>
<text x="230.1" y="113.3">U21</text>
<text x="232.7" y="108.9">1</text>
<text x="54.1" y="114.2">5.1K</text>
<text x="58.5" y="115.9">C62</text>
<text x="143.4" y="116.6">47K</text>
<text x="145.5" y="118.2">C74</text>
<text x="155.2" y="116.6">2.2K</text>
<text x="165.3" y="118.2">R126</text>
<text x="178.6" y="115.9">4</text>
<text x="181.3" y="115.7">U22</text>
<text x="181.3" y="118.4">C4742</text>
<text x="188" y="114.2">3.3K</text>
<text x="199.8" y="114.2">3.3K</text>
<text x="199.8" y="118">D36</text>
<text x="230.1" y="116.1">393</text>
<text x="32.9" y="122.3">R278</text>
<text x="32.9" y="126">10K</text>
<text x="42.3" y="122.3">R106</text>
<text x="42.3" y="126">10K</text>
<text x="51.7" y="122.9">9</text>
<text x="58.5" y="122.9">CAP</text>
<text x="63.5" y="125.3">8</text>
<text x="145.5" y="125.3">CAP</text>
<text x="165.3" y="120.6">47K</text>
<text x="174" y="120.3">C75</text>
<text x="174" y="122.7">CAPV-</text>
<text x="199.8" y="120.3">DIODE</text>
<text x="264" y="120.6">R111</text>
<text x="264" y="122.9">4.3K</text>
<text x="18.8" y="130">HS-PKD053V4B15</text>
<text x="51.7" y="127.6">10</text>
<text x="60.9" y="129.7">U15</text>
<text x="143.2" y="127.6">D37</text>
<text x="30.6" y="133.9">R112</text>
<text x="30.6" y="137.8">100R</text>
<text x="42.3" y="133.9">R107</text>
<text x="42.3" y="137.8">5.1K</text>
<text x="54.1" y="133.9">R102</text>
<text x="54.1" y="137.8">5.1K</text>
<text x="60.9" y="132.6">C4744</text>
<text x="143.2" y="134.7">DIODE_1</text>
<text x="230.4" y="134.5">C141</text>
<text x="230.4" y="136.8">104</text>
<text x="242.1" y="134.5">C69</text>
<text x="242.1" y="136.8">104</text>
<text x="249.9" y="132.3">R296</text>
<text x="249.9" y="134.7">1.8K</text>
<text x="265.4" y="132.1">U19</text>
<text x="265.4" y="134.5">TL431</text>
<text x="56.2" y="139.4">C63</text>
<text x="56.2" y="146.4">CAP</text>
<text x="263.3" y="184">V1.0</text>
<text x="263.3" y="188.6">4/5</text>
</g>
<g font-size="2.1" fill="#a1006a">
<text x="144.9" y="29">V-</text>
<text x="158.7" y="29">V+</text>
<text x="211.3" y="24.3">+2.5V</text>
<text x="233.3" y="29">VCC</text>
<text x="244.9" y="26.7">VCC</text>
<text x="31.1" y="32.5">+15V</text>
<text x="31.1" y="34.9">-15V</text>
<text x="226.9" y="33.7">V+</text>
<text x="76.9" y="38.4">Iu</text>
<text x="117.3" y="45.5">+2.5V</text>
<text x="66.3" y="51.3">+2.5V</text>
<text x="125.8" y="52.5">V+</text>
<text x="242.7" y="52.5">VCC</text>
<text x="69.8" y="57.1">Iv</text>
<text x="147.2" y="58.3">+2.5V</text>
<text x="193.3" y="58.3">36</text>
<text x="268.5" y="59.5">VCC</text>
<text x="218.4" y="71.3">+2.5V</text>
<text x="239.6" y="67.7">15</text>
<text x="31.1" y="74.8">+15V</text>
<text x="31.1" y="77.1">-15V</text>
<text x="126" y="73.7">V-</text>
<text x="99.2" y="86.5">V+</text>
<text x="66.3" y="93.6">+2.5V</text>
<text x="167.4" y="93.6">V+</text>
<text x="177.5" y="101.8">V+</text>
<text x="118" y="103">N</text>
<text x="262.1" y="113.5">V+</text>
<text x="31.1" y="117.1">+15V</text>
<text x="31.1" y="119.4">-15V</text>
<text x="117.1" y="114.7">N1</text>
<text x="78.1" y="126.5">Iw</text>
<text x="167.4" y="131.1">V+</text>
<text x="220" y="128.8">+2.5V</text>
<text x="66.3" y="135.8">+2.5V</text>
</g>
</svg>
